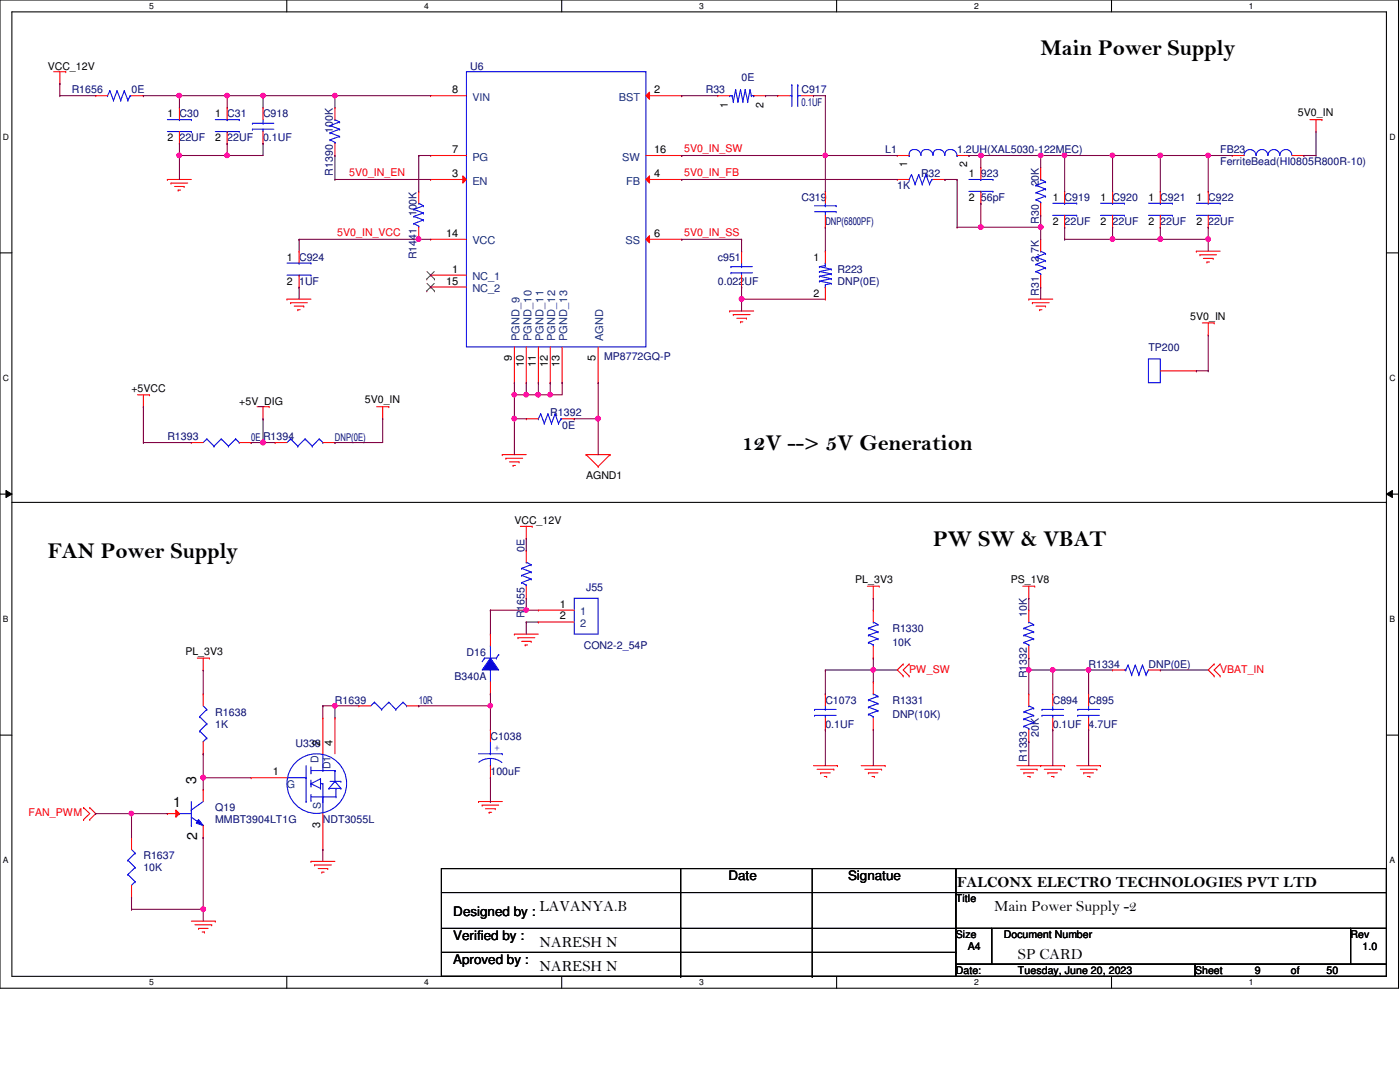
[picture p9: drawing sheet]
<svg xmlns="http://www.w3.org/2000/svg" width="279mm" height="216mm" viewBox="0 0 279 216" stroke-linecap="round" stroke-linejoin="round" font-family="sans-serif">
<path d="M0 0h279.1v197.2h-279.1zM2.4 2.4h274.3v192.4h-274.3z" fill="none" stroke="#000" stroke-width=".21"/>
<g fill="#fff">
<path d="M29.8 .3h.9v1.9h-.9z"/>
<path d="M29.8 195.1h.9v1.9h-.9z"/>
</g>
<path d="M57.2 0v2.4M57.2 194.8v2.4" fill="none" stroke="#000" stroke-width=".21"/>
<g fill="#fff">
<path d="M84.7 .3h.9v1.9h-.9z"/>
<path d="M84.7 195.1h.9v1.9h-.9z"/>
</g>
<path d="M112.1 0v2.4M112.1 194.8v2.4" fill="none" stroke="#000" stroke-width=".21"/>
<g fill="#fff">
<path d="M139.5 .3h1v1.9h-1z"/>
<path d="M139.5 195.1h1v1.9h-1z"/>
</g>
<path d="M167 0v2.4M167 194.8v2.4" fill="none" stroke="#000" stroke-width=".21"/>
<g fill="#fff">
<path d="M194.4 .3h.9v1.9h-.9z"/>
<path d="M194.4 195.1h.9v1.9h-.9z"/>
</g>
<path d="M221.8 0v2.4M221.8 194.8v2.4" fill="none" stroke="#000" stroke-width=".21"/>
<g fill="#fff">
<path d="M249.3 .3h.9v1.9h-.9z"/>
<path d="M249.3 195.1h.9v1.9h-.9z"/>
<path d="M.6 26.4h1.2v1.9h-1.2z"/>
<path d="M277.3 26.4h1.2v1.9h-1.2z"/>
<path d="M.6 74.5h1.2v1.9h-1.2z"/>
<path d="M277.3 74.5h1.2v1.9h-1.2z"/>
</g>
<path d="M0 50.5h2.4M276.7 50.5h2.4" fill="none" stroke="#000" stroke-width=".21"/>
<g fill="#fff">
<path d="M.6 122.6h1.1v1.9h-1.1z"/>
<path d="M277.3 122.6h1.1v1.9h-1.1z"/>
</g>
<path d="M0 98.6h2.4M276.7 98.6h2.4" fill="none" stroke="#000" stroke-width=".21"/>
<path d="M1.2 97.9l1.2 .7-1.2 .7zM276.7 98.6l1.2-.7v1.4z" fill="#000"/>
<path d="M1.2 97.9l1.2 .7-1.2 .7zM276.7 98.6l1.2-.7v1.4z" fill="none" stroke="#000" stroke-width=".2"/>
<g fill="#fff">
<path d="M.6 170.7h1.1v1.9h-1.1z"/>
<path d="M277.3 170.7h1.1v1.9h-1.1z"/>
</g>
<g fill="none" stroke="#000" stroke-width=".21">
<path d="M2.4 100.2h274.3M276.7 100.2h.1M0 146.7h2.4M276.7 146.7h2.4M88.1 173.3h102.7v21.5h-102.7zM88.1 178.1h102.7M135.8 173.3v21.5M162.1 173.3v21.5M190.8 173.3h85.9v4.8h-85.9zM190.8 178.1h85.9v7.2h-85.9zM190.8 178.1h.1M88.1 185.3h102.7"/>
<path d="M88.1 190h102.7M135.8 194.8h.1M162.1 194.8h.1M190.8 185.3h7.1v7.1h-7.1zM190.8 192.4h47.7v2.4h-47.7zM190.8 185.3h.1M190.8 190h.1M197.9 185.3h71.6v7.1h-71.6zM238.5 192.4h38.2v2.4h-38.2zM269.5 185.3h7.2v7.1h-7.2z"/>
</g>
<g fill="none" stroke="#f00" stroke-width=".21">
<path d="M10.7 14.3h2.4M11.9 16.7h.1M11.9 14.3v2.4M13.1 14.3h.1M19.1 19.1h.1M19.1 19.1h2.4M26.2 19.1h2.4M28.6 19.1h.1M85.9 19.1h.1M85.9 19.1h7.2M33.4 35.8h.1M33.4 35.8h4.8"/>
<path d="M34.1 36.5h.1M34.1 36.5h3.4M34.8 37.2h1.9M35.6 37.9h.1M35.6 37.9h.4M35.8 21.5h.1M35.8 28.6h.1M35.8 21.5v2.4M35.8 26.2v2.4M36.7 37.2h.1M45.3 21.5h.1M45.3 28.6h.1"/>
<path d="M45.3 21.5v2.4M45.3 26.2v2.4M66.8 21.5h.1M66.8 31h.1M66.8 21.5v2.4M66.8 28.6v2.4M83.6 38.2h.1M83.6 38.2v2.4M164.7 38.2h.1M164.7 38.2v2.4M179.1 35.8h.1M179.1 35.8h2.3"/>
<path d="M186.2 35.8h2.4M188.6 35.8h.1M195.7 33.4h.1M195.7 33.4v2.4M195.7 38.2v2.4M241.1 38.2h.1M241.1 38.2v2.4M261.4 23.9h2.4M262.6 26.2h.1M262.6 23.9v2.3M263.8 23.9h.1M57.3 59.7h.1"/>
<path d="M57.3 59.7h4.8M59.7 50.1h.1M59.7 57.3h.1M59.7 50.1v2.4M59.7 54.9v2.4M83.6 47.8h.1M83.6 45.3v2.5M164.7 45.3h.1M164.7 43v2.3M195.7 40.6h.1M205.3 59.7h.1M205.3 59.7h4.8"/>
<path d="M238.8 50.1h.1M238.8 50.1h4.7M239.5 50.8h.1M239.5 50.8h3.3M240.2 51.6h1.9M240.9 52.3h.1M240.9 52.3h.5M241.1 45.3h.1M241.1 43v2.3M242.1 51.6h.1M27.4 78.8h2.4M28.6 78.8v2.4"/>
<path d="M29.8 78.8h.1M58 60.4h.1M58 60.4h3.3M58.7 61.1h1.9M59.4 61.8h.1M59.4 61.8h.5M60.6 61.1h.1M145.6 62.1h.1M145.6 62.1h4.8M146.3 62.8h.1M146.3 62.8h3.4M147.1 63.5h1.9"/>
<path d="M147.8 64.2h.1M147.8 64.2h.5M149 63.5h.1M206 60.4h.1M206 60.4h3.4M206.8 61.1h1.9M207.5 61.8h.1M207.5 61.8h.4M208.7 61.1h.1M239.9 64.4h2.4M241.1 66.8h.1M241.1 64.4v2.4"/>
<path d="M242.3 64.4h.1M28.6 81.2h.1M38.2 88.3h.1M38.2 88.3h2.4M47.8 88.3h2.3M50.1 88.3h.1M51.3 81.2h2.4M52.5 83.6h.1M52.5 81.2v2.4M53.7 81.2h.1M75.2 81.2h2.4M76.4 83.6h.1"/>
<path d="M76.4 81.2v2.4M77.6 81.2h.1M100.2 90.7h.1M100.2 90.7h4.8M101 91.4h.1M101 91.4h3.3M101.7 92.2h1.9M102.4 92.9h.1M102.4 92.9h.5M103.6 92.2h.1M117 90.7h.1M117 90.7h4.8"/>
<path d="M117 90.7l2.4 2.4M119.4 93.1h.1M121.8 90.7h.1M121.8 90.7l-2.4 2.4M103.8 105h2.4M105 107.4h.1M105 109.8h.1M105 119.4h.1M105 105v2.4M105 109.8v2.4M105 117v2.4M106.2 105h.1"/>
<path d="M173.1 117h2.4M174.3 119.4h.1M174.3 117v2.4M175.5 117h.1M204.1 117h2.4M205.3 119.4h.1M205.3 117v2.4M206.5 117h.1M39.4 131.3h2.4M40.6 133.7h.1M40.6 138.5h.1M40.6 131.3v2.4"/>
<path d="M40.6 138.5v2.3M41.8 131.3h.1M102.7 126.5h.1M102.7 126.5h4.7M103.4 127.3h.1M103.4 127.3h3.3M104.1 128h1.9M104.8 128.7h.1M104.8 128.7h.5M106 128h.1M164.7 138.5h.1M164.7 138.5v2.3"/>
<path d="M174.3 136.1h.1M174.3 136.1v2.4M180.3 132.5h.1M180.3 134.9h.1M180.3 132.5l-1.2 1.2 1.2 1.2M181.4 134.9h.1M181.4 132.5h.1M181.4 132.5l-1.1 1.2 1.1 1.2M205.3 138.5h.1M205.3 138.5v2.3M210.1 138.5h.1M210.1 138.5v2.3"/>
<path d="M217.3 138.5h.1M217.3 138.5v2.3M242.3 132.5h.1M242.3 134.9h.1M242.3 132.5l-1.2 1.2 1.2 1.2M243.5 134.9h.1M243.5 132.5h.1M243.5 132.5l-1.2 1.2 1.2 1.2M40.6 150.4h.1M40.6 148v2.4M50.1 155.2h.1M50.1 155.2h7.2"/>
<path d="M64.4 143.3h.1M64.4 143.3v7.1M66.8 143.3h.1M66.8 143.3v7.1M95.5 159.9h.1M95.5 159.9h4.7M97.9 145.6h.1M97.9 155.2h.1M97.9 145.6v2.4M97.9 152.8v2.4M162.3 152.8h4.8M163.1 153.5h3.3"/>
<path d="M163.8 154.2h.1M163.8 154.2h1.9M164.5 154.9h.5M164.7 145.6h.1M164.7 143.3v2.3M165 154.9h.1M166.4 153.5h.1M167.1 152.8h.1M171.9 152.8h4.8M172.6 153.5h3.3M173.3 154.2h.1M173.3 154.2h1.9"/>
<path d="M174 154.9h.5M174.3 145.6h.1M174.3 143.3v2.3M174.5 154.9h.1M175.9 153.5h.1M176.7 152.8h.1M202.9 152.8h9.6M203.7 153.5h3.3M204.3 154.2h.1M204.3 154.2h2M205.1 154.9h.5M205.3 148h.1"/>
<path d="M205.3 145.6v2.4M205.6 154.9h.1M207 153.5h.1M207.7 152.8h.1M208.4 153.5h3.4M209.1 154.2h.1M209.1 154.2h1.9M209.8 154.9h.5M210.1 145.6h.1M210.1 143.3v2.3M210.3 154.9h.1M211.8 153.5h.1"/>
<path d="M212.5 152.8h.1M214.9 152.8h4.7M215.6 153.5h3.3M216.3 154.2h.1M216.3 154.2h1.9M217 154.9h.5M217.3 145.6h.1M217.3 143.3v2.3M217.5 154.9h.1M218.9 153.5h.1M219.6 152.8h.1M16.7 161.2h.1"/>
<path d="M16.7 163.5h.1M16.7 161.2l1.2 1.1-1.2 1.2M17.9 163.5h.1M17.9 161.2h.1M17.9 161.2l1.2 1.1-1.2 1.2M62.1 171.9h.1M62.1 171.9h4.7M62.8 172.6h.1M62.8 172.6h3.3M63.5 173.3h1.9M64.2 174h.1M64.2 174h.5"/>
<path d="M64.4 169.5h.1M64.4 162.3v7.2M65.4 173.3h.1M96.2 160.7h.1M96.2 160.7h3.3M96.9 161.4h1.9M97.6 162.1h.1M97.6 162.1h.5M98.8 161.4h.1M38.2 183.8h4.8M38.9 184.5h3.3M39.6 185.3h.1"/>
<path d="M39.6 185.3h1.9M40.3 186h.5M40.8 186h.1M42.2 184.5h.1M43 183.8h.1"/>
</g>
<g fill="none" stroke="#00f" stroke-width=".21">
<path d="M21.5 19.1h.1M21.9 18.1h.1M21.9 18.1l.7 1.9M21.9 18.1l-.4 1M23.4 18.1h.1M23.4 18.1l.7 1.9M23.4 18.1l-.8 1.9M24.8 18.1h.1M24.8 18.1l.7 1.9M24.8 18.1l-.7 1.9M26 19.1h.1M26 19.1l-.5 .9"/>
<path d="M26 19.1h.2M93.1 14.3h35.8v54.9h-35.8zM22.6 20h.1M24.1 20h.1M25.5 20h.1M33.4 26.2h4.8M33.4 23.9h4.8M35.8 26.2h.1M35.8 23.9h.1M38.2 26.2h.1M38.2 23.9h.1M43 26.2h4.8"/>
<path d="M43 23.9h4.8M45.3 26.2h.1M45.3 23.9h.1M47.8 26.2h.1M47.8 23.9h.1M65.9 27.9h.1M65.9 26.5h.1M65.9 25.1h.1M65.9 27.9l.9 .5M65.9 26.5l1.9 .7M65.9 25.1l1.9 .7M66.8 23.9h.1"/>
<path d="M66.8 28.4h.1M66.8 23.9l1 .4M66.8 28.4v.2M67.8 27.2h.1M67.8 25.8h.1M67.8 24.3h.1M67.8 27.2l-1.9 .7M67.8 25.8l-1.9 .7M67.8 24.3l-1.9 .8M181.4 35.8h.1M181.9 34.8h.1M181.9 34.8l.7 1.9"/>
<path d="M181.9 34.8l-.5 1M182.6 36.7h.1M183.3 34.8h.1M183.3 34.8l.8 1.9M183.3 34.8l-.7 1.9M184.1 36.7h.1M184.8 34.8h.1M184.8 34.8l.7 1.9M184.8 34.8l-.7 1.9M185.5 36.7h.1M186 35.8h.1M186 35.8l-.5 .9"/>
<path d="M186 35.8h.2M193.4 35.8h4.8M193.4 38.2h4.8M195.7 38.2h.1M195.7 35.8h.1M198.2 38.2h.1M198.2 35.8h.1M57.3 54.9h4.8M57.3 52.5h4.8M59.7 54.9h.1M59.7 52.5h.1M62.1 54.9h.1"/>
<path d="M62.1 52.5h.1M82.6 44.6h.1M82.6 43.2h.1M82.6 41.8h.1M82.6 44.6l1 .5M82.6 43.2l1.9 .7M82.6 41.8l1.9 .7M83.6 40.6h.1M83.6 45.1h.1M83.6 40.6l.9 .5M83.6 45.1v.2M84.5 43.9h.1"/>
<path d="M84.5 42.5h.1M84.5 41.1h.1M84.5 43.9l-1.9 .7M84.5 42.5l-1.9 .7M84.5 41.1l-1.9 .7M162.6 42.2h4.3M162.6 41.1h4.3M164.7 41.1h.1M164.7 42.2h.1M164.7 40.6v.5M164.7 42.2v.8M166.9 42.2h.1"/>
<path d="M166.9 41.1h.1M238.8 43h4.7M238.8 40.6h4.7M241.1 43h.1M241.1 40.6h.1M243.5 43h.1M243.5 40.6h.1M41.3 87.6h.1M41.3 87.6l-.7 .7M41.3 87.6l1.4 1.4M42.7 89h.1M44.2 87.6h.1"/>
<path d="M44.2 87.6l-1.5 1.4M44.2 87.6l1.4 1.4M45.6 89h.1M47 87.6h.1M47 87.6l-1.4 1.4M47 87.6l.8 .7M47.8 88.3h.1M104.1 116.2h.1M104.1 114.8h.1M104.1 113.4h.1M104.1 116.2l.9 .6M104.1 114.8l1.9 .7"/>
<path d="M104.1 113.4l1.9 .7M105 112.2h.1M105 116.8h.1M105 112.2l1 .5M105 116.8v.2M106 115.5h.1M106 114.1h.1M106 112.7h.1M106 115.5l-1.9 .7M106 114.1l-1.9 .7M106 112.7l-1.9 .7M173.3 139.7h.1"/>
<path d="M173.3 139.7l1.9 .7M174.3 138.5h.1M174.3 138.5l.9 .4M175.2 138.9h.1M175.2 138.9l-1.9 .8M39.8 143h.1M39.8 145.9h.1M39.8 143l1.5 1.4M39.8 145.9l1.5 1.4M40.6 148h.1M40.6 140.8l.7 .8M41.3 141.6h.1"/>
<path d="M41.3 144.4h.1M41.3 147.3h.1M41.3 141.6l-1.5 1.4M41.3 144.4l-1.5 1.5M41.3 147.3l-.7 .7M57.3 155.2h3.8M61.1 159.9h.1M61.1 155.2h.1M61.1 152.8v7.1M62.1 156.4h.1M62.1 154.2h.1M62.1 156.8h.1"/>
<path d="M62.1 159.7h.1M62.1 156.4l1.9-1v1.9M62.1 156.4l1.9 .9M62.1 153.8h4.7M62.1 159h5M62.1 153v1.2M62.1 155.7v1.1M62.1 158.5v1.2M64 157.3h.1M64 156.4h.1M64 156.4h.4v5.9M64.4 159h.1"/>
<path d="M64.4 153.8h.1M64.4 159.9h.1M64.4 150.4v3.4M65.7 157.3h.1M65.7 157.3h2.3M65.9 155.9h2.1M66.8 153.8h.1M66.8 155.9h.1M66.8 153.8v2.1M66.8 155.9l-1.1 1.4M66.8 155.9l1.2 1.4M67.1 159h.1"/>
<path d="M67.1 157.3h.1M67.1 157.3v1.7M68 155.9h.1M68 157.3h.1M95.5 150.4h4.7M97.9 152.8h.1M97.9 150.4h.1M97.9 151.3l1.4 .3 .9 .5M97.9 151.3l-1.1 .2-1.3 .6M97.9 148v2.4M97.9 151.3v1.5M100.2 150.4h.1"/>
<path d="M162.6 141.6h.1M162.6 142.7h.1M162.6 141.6h4.3M162.6 142.7h4.3M164.7 142.7h.1M164.7 141.6h.1M164.7 140.8v.8M164.7 142.7v.6M173.3 142.5h.1M173.3 141.1h.1M173.3 142.5l1 .5M173.3 141.1l1.9 .7"/>
<path d="M174.3 143h.1M174.3 143v.3M175.2 141.8h.1M175.2 140.4h.1M175.2 141.8l-1.9 .7M175.2 140.4l-1.9 .7M204.3 144.9h.1M204.3 143.5h.1M204.3 142h.1M204.3 144.9l1 .5M204.3 143.5l2 .7M204.3 142l2 .7"/>
<path d="M205.3 140.8h.1M205.3 145.4h.1M205.3 140.8l1 .5M205.3 145.4v.2M206.3 144.2h.1M206.3 142.7h.1M206.3 141.3h.1M206.3 144.2l-2 .7M206.3 142.7l-2 .8M206.3 141.3l-2 .7M207.9 141.6h.1M207.9 142.7h.1"/>
<path d="M207.9 141.6h4.4M207.9 142.7h4.4M210.1 142.7h.1M210.1 141.6h.1M210.1 140.8v.8M210.1 142.7v.6M215.1 141.6h.1M215.1 142.7h.1M215.1 141.6h4.3M215.1 142.7h4.3M217.3 142.7h.1M217.3 141.6h.1"/>
<path d="M217.3 140.8v.8M217.3 142.7v.6"/>
<circle cx="63.2" cy="156.4" r="6"/>
</g>
<path d="M92.4 35.1l.7 .7-.7 .7z" fill="#f00"/>
<path d="M85.9 35.8h.1M85.9 35.8h7.2M92.4 35.1l.7 .7-.7 .7z" fill="none" stroke="#f00" stroke-width=".21"/>
<path d="M129.6 47v1.5l-.7-.7z" fill="#f00"/>
<path d="M85.9 47.8h.1M85.9 47.8h7.2M128.9 47.8h7.2M129.6 47v1.5l-.7-.7zM136.1 47.8h.1M102.7 76.4h.1M102.7 69.2v7.2M119.4 76.4h.1M119.4 69.2v7.2" fill="none" stroke="#f00" stroke-width=".21"/>
<path d="M129.6 35.1v1.4l-.7-.7z" fill="#f00"/>
<path d="M128.9 35.8h7.2M129.6 35.1v1.4l-.7-.7zM136.1 35.8h.1" fill="none" stroke="#f00" stroke-width=".21"/>
<path d="M128.9 19.1l.7-.7v1.4z" fill="#f00"/>
<g fill="none" stroke="#f00" stroke-width=".21">
<path d="M128.9 19.1l.7-.7v1.4zM128.9 19.1h7.2M136.1 19.1h.1M85.9 31h.1M85.9 31h7.2M128.9 31h7.2M136.1 31h.1M207.7 33.4h.1M207.7 33.4v2.4M85.9 54.9h.1M85.9 57.3h.1M85.9 54.9h7.2"/>
<path d="M85.9 57.3h7.2M207.7 43h.1M207.7 40.6v2.4M105 76.4h.1M105 69.2v7.2M107.4 76.4h.1M107.4 69.2v7.2M109.8 76.4h.1M109.8 69.2v7.2M112.2 76.4h.1M112.2 69.2v7.2M26.2 167.1h.1"/>
<path d="M26.2 179.1h.1M26.2 167.1v2.4M26.2 176.7v2.4"/>
</g>
<path d="M85.2 55.7h.1M85.2 58h.1M85.2 54.2l1.5 1.5M85.2 56.6l1.5 1.4M86.7 54.2l-1.5 1.5M86.7 56.6l-1.5 1.4M86.7 55.7h.1M86.7 58h.1" fill="none" stroke="#804000" stroke-width=".2"/>
<g fill="none" stroke="#00f" stroke-width=".21">
<path d="M206.8 39.8h.1M206.8 38.4h.1M206.8 37h.1M206.8 39.8l.9 .5M206.8 38.4l1.9 .8M206.8 37l1.9 .7M207.7 35.8h.1M207.7 35.8l1 .5M208.7 39.2h.1M208.7 37.7h.1M208.7 36.3h.1M208.7 39.2l-1.9 .6"/>
<path d="M208.7 37.7l-1.9 .7M208.7 36.3l-1.9 .7M207.7 40.3h.1M207.7 40.3v.3M25.5 171.7h.1M25.5 174.5h.1M25.5 171.7l1.5 1.4M25.5 174.5l1.5 1.4M26.2 176.7h.1M26.2 169.5l.8 .7M27 170.2h.1M27 173.1h.1"/>
<path d="M27 175.9h.1M27 170.2l-1.5 1.5M27 173.1l-1.5 1.4M27 175.9l-.8 .8"/>
</g>
<path d="M39.6 163.5l1 1.2-1.4-.4z" fill="#00f"/>
<path d="M38.2 159.9v4.8M40.6 159.9l-2.4 1.7M35.8 162.3h.1M35.8 162.3h2.4M38.2 161.6h.1M38.2 164.7h.1M38.2 163.1l2.4 1.6M39.6 163.5l1 1.2-1.4-.4zM40.6 164.7h.1" fill="none" stroke="#00f" stroke-width=".21"/>
<path d="M40.6 157.6h.1M40.6 157.6v2.3M40.6 167.1h.1M40.6 164.7v2.4" fill="none" stroke="#f00" stroke-width=".21"/>
<path d="M35.1 161.6l.7 .7-.7 .8z" fill="#f00"/>
<g fill="none" stroke="#f00" stroke-width=".21">
<path d="M143.3 19.1h.1M143.3 19.1h2.3M150.4 19.1h2.4M152.8 19.1h.1M52.5 28.6h.1M52.5 21.5h.1M52.5 21.5v2.4M52.5 26.2v2.4M179.1 31h.1M179.1 31h2.3M191 31h2.4M193.4 31h.1"/>
<path d="M212.5 38.2h.1M212.5 38.2v2.4M222 38.2h.1M222 38.2v2.4M231.6 38.2h.1M231.6 38.2v2.4M245.9 31h.1M245.9 31h2.4M257.9 31h2.3M260.2 31h.1M148 57.3h.1M148 50.1h.1"/>
<path d="M148 50.1v2.4M148 54.9v2.4M164.7 50.1h.1M164.7 59.7h.1M164.7 50.1v2.4M164.7 57.3v2.4M207.7 47.8h.1M207.7 57.3h.1M207.7 47.8v2.3M207.7 54.9v2.4M212.5 45.3h.1M212.5 43v2.3"/>
<path d="M222 45.3h.1M222 43v2.3M231.6 45.3h.1M231.6 43v2.3M231.6 74h7.2M238.8 74h.1M54.9 88.3h.1M54.9 88.3h2.4M64.4 88.3h2.4M66.8 88.3h.1M107.4 121.8h.1M107.4 124.1h.1"/>
<path d="M107.4 121.8h7.2M107.4 124.1h7.2M174.3 121.8h.1M174.3 131.3h.1M174.3 121.8v2.3M174.3 128.9v2.4M205.3 121.8h.1M205.3 131.3h.1M205.3 121.8v2.3M205.3 128.9v2.4M222 133.7h.1M222 133.7h2.4"/>
<path d="M229.2 133.7h2.4M231.6 133.7h.1M71.6 140.8h.1M71.6 140.8h2.4M81.2 140.8h2.4M83.6 140.8h.1M33.4 162.3h.1M33.4 162.3h2.4M35.1 161.6l.7 .7-.7 .8z"/>
</g>
<g fill="none" stroke="#00f" stroke-width=".21">
<path d="M145.6 19.1h.1M145.6 19.1h.5M146.1 19.1h.1M146.1 19.1l.2 1.2M146.8 17.9h.1M146.8 17.9l-.5 2.4M146.8 17.9l.5 2.4M147.8 17.9h.1M147.8 17.9l.5 2.4M147.8 17.9l-.5 2.4M148.7 17.9h.1M148.7 17.9l.5 2.4"/>
<path d="M148.7 17.9l-.4 2.4M149.7 17.9h.1M149.7 17.9l.2 1.2M149.7 17.9l-.5 2.4M149.9 19.1h.1M149.9 19.1h.5M150.4 19.1h.1M50.4 24.6h.1M50.4 25.8h.1M50.4 24.6h4.3M50.4 25.8h4.3M52.5 25.8h.1"/>
<path d="M52.5 24.6h.1M52.5 23.9v.7M52.5 25.8v.4M146.3 20.3h.1M147.3 20.3h.1M148.3 20.3h.1M149.2 20.3h.1M181.4 31h.1M181.4 31a1.16 1.16 0 0 1 1.2-1.2 1.16 1.16 0 0 1 1.2 1.2M185 29.8a.98 .98 0 0 0-1.2 1.2M185 29.8a1.14 1.14 0 0 1 1.2 1.2M187.4 29.8a.96 .96 0 0 0-1.2 1.2"/>
<path d="M187.4 29.8a1.14 1.14 0 0 1 1.2 1.2M189.7 29.8a.96 .96 0 0 0-1.1 1.2M189.8 29.8a1.17 1.17 0 0 1 1.2 1.2M191 31h.1M248.3 31a1.19 1.19 0 0 1 1.2-1.2 1.19 1.19 0 0 1 1.2 1.2M250.7 31a1.16 1.16 0 0 1 1.2-1.2 1.16 1.16 0 0 1 1.1 1.2M253.1 31a1.16 1.16 0 0 1 1.1-1.2 1.16 1.16 0 0 1 1.2 1.2M255.4 31a1.19 1.19 0 0 1 1.2-1.2 1.19 1.19 0 0 1 1.2 1.2M145.9 53.2h.1M145.9 54.4h.1M145.9 53.2h4.3M145.9 54.4h4.3"/>
<path d="M148 54.4h.1M148 53.2h.1M148 52.5v.7M148 54.4v.5M163.5 56.1h.1M163.5 55.1h.1M163.5 54.2h.1M163.5 53.2h.1M163.5 53.2l2.4 .5M163.5 56.1l2.4 .5M163.5 55.1l2.4 .5M163.5 54.2l2.4 .5"/>
<path d="M164.7 52.5h.1M164.7 57.3h.1M164.7 56.8h.1M164.7 53h.1M164.7 52.5v.5M164.7 56.8v.5M164.7 53l-1.2 .2M165.9 53.7h.1M165.9 56.6h.1M165.9 55.6h.1M165.9 54.7h.1M165.9 56.6l-1.2 .2"/>
<path d="M165.9 55.6l-2.4 .5M165.9 54.7l-2.4 .4M165.9 53.7l-2.4 .5M206.8 54.2h.1M206.8 52.7h.1M206.8 51.3h.1M206.8 54.2l.9 .5M206.8 52.7l1.9 .8M206.8 51.3l1.9 .7M207.7 50.1h.1M207.7 54.7h.1M207.7 50.1l1 .5"/>
<path d="M207.7 54.7v.2M208.7 53.5h.1M208.7 52h.1M208.7 50.6h.1M208.7 53.5l-1.9 .7M208.7 52l-1.9 .7M208.7 50.6l-1.9 .7M210.1 43h4.8M210.1 40.6h4.8M212.5 43h.1M212.5 40.6h.1M214.9 43h.1"/>
<path d="M214.9 40.6h.1M219.6 43h4.8M219.6 40.6h4.8M222 43h.1M222 40.6h.1M224.4 43h.1M224.4 40.6h.1M229.2 43h4.8M229.2 40.6h4.8M231.6 43h.1M231.6 40.6h.1M234 43h.1"/>
<path d="M234 40.6h.1M229.2 71.6h2.4v4.8h-2.4zM58 87.6h.1M58 87.6l-.7 .7M58 87.6l1.4 1.4M59.4 89h.1M60.9 87.6h.1M60.9 87.6l-1.5 1.4M60.9 87.6l1.4 1.4M62.3 89h.1M63.7 87.6h.1M63.7 87.6l-1.4 1.4"/>
<path d="M63.7 87.6l.7 .7M64.4 88.3h.1M114.6 119.4h4.8v7.1h-4.8zM96.7 131.3h.1M96.7 131.3l-.5 .7M96.7 131.3h2.4M97.9 133.7h.1M97.9 128.9h.1M97.9 128.9v2.4M97.9 133.7v2.4M99.1 131.3h.1M99.5 130.6h.1"/>
<path d="M99.5 130.6l-.4 .7M173.3 128.2h.1M173.3 126.7h.1M173.3 125.3h.1M173.3 128.2l1 .5M173.3 126.7l1.9 .8M173.3 125.3l1.9 .8M174.3 124.1h.1M174.3 128.7h.1M174.3 124.1l.9 .5M174.3 128.7v.2M175.2 127.5h.1"/>
<path d="M175.2 126.1h.1M175.2 124.6h.1M175.2 127.5l-1.9 .7M175.2 126.1l-1.9 .6M175.2 124.6l-1.9 .7M204.3 128.2h.1M204.3 126.7h.1M204.3 125.3h.1M204.3 128.2l1 .5M204.3 126.7l2 .8M204.3 125.3l2 .8M205.3 124.1h.1"/>
<path d="M205.3 128.7h.1M205.3 124.1l1 .5M205.3 128.7v.2M206.3 127.5h.1M206.3 126.1h.1M206.3 124.6h.1M206.3 127.5l-2 .7M206.3 126.1l-2 .6M206.3 124.6l-2 .7M224.4 133.7h.3M224.7 133.7h.1M225.1 132.7h.1"/>
<path d="M225.1 132.7l-.4 1M225.1 132.7l.7 2M225.8 134.7h.1M226.6 132.7h.1M226.6 132.7l-.8 2M226.6 132.7l.7 2M227.3 134.7h.1M228 132.7h.1M228 132.7l-.7 2M228 132.7l.7 2M228.7 134.7h.1M229.2 133.7h.1"/>
<path d="M229.2 133.7l-.5 1M74.7 140.1h.1M74.7 140.1l-.7 .7M74.7 140.1l1.5 1.5M76.2 141.6h.1M77.6 140.1h.1M77.6 140.1l-1.4 1.5M77.6 140.1l1.4 1.5M79 141.6h.1M80.4 140.1h.1M80.4 140.1l-1.4 1.5M80.4 140.1l.8 .7"/>
<path d="M81.2 140.8h.1"/>
</g>
<path d="M97.9 131.3l1.6 2.4h-3.3z" fill-rule="evenodd" fill="#00f"/>
<g fill="none" stroke="#00f" stroke-width=".21">
<path d="M157.6 19.1h.4M158 19.1h.1M158 16.9h.1M158 16.9v4.4M159.2 16.9h.1M159.2 19.1h.1M159.2 19.1h.7M159.2 16.9v4.4M107.4 83.6h.1M107.9 82.6h.1M107.9 82.6l.7 1.9M107.9 82.6l-.5 1"/>
<path d="M108.6 84.5h.1M109.3 82.6h.1M109.3 82.6l.8 1.9M109.3 82.6l-.7 1.9M110.1 84.5h.1M110.8 82.6h.1M110.8 82.6l.7 1.9M110.8 82.6l-.7 1.9M111.5 84.5h.1M112 83.6h.1M112 83.6l-.5 .9M112 83.6h.2"/>
<path d="M97.9 131.3l1.6 2.4h-3.3z"/>
</g>
<path d="M155.2 19.1h.1M155.2 19.1h2.4M159.9 19.1h2.4M162.3 19.1h.1M105 83.6h.1M105 83.6h2.4M112.2 83.6h2.4M114.6 83.6h.1M97.9 138.5h.1M97.9 126.5h.1M97.9 126.5v2.4M97.9 136.1v2.4" fill="none" stroke="#f00" stroke-width=".21"/>
<path d="M35.8 19.1h.1M35.8 19.1v2.4M45.3 19.1h.1M45.3 19.1v2.4M45.3 19.1h21.5M52.5 19.1h.1" fill="none" stroke="#800040" stroke-width=".21"/>
<circle cx="52.5" cy="19.1" r=".46" fill="#f0f"/>
<circle cx="52.5" cy="19.1" r=".46" fill="none" stroke="#f0f" stroke-width=".21"/>
<path d="M52.5 19.1h.1M52.5 19.1v2.4M66.8 19.1h.1M66.8 19.1v2.4M66.8 19.1h19.1" fill="none" stroke="#800040" stroke-width=".21"/>
<circle cx="66.8" cy="19.1" r=".45" fill="#f0f"/>
<circle cx="66.8" cy="19.1" r=".45" fill="none" stroke="#f0f" stroke-width=".21"/>
<g fill="none" stroke="#800040" stroke-width=".21">
<path d="M136.1 19.1h.1M136.1 19.1h7.2M152.8 19.1h.1M152.8 19.1h2.4M162.3 19.1h.1M162.3 19.1h2.4M164.7 19.1h.1M164.7 19.1v11.9M35.8 28.6h.1M35.8 31h.1M35.8 28.6v7.2M45.3 28.6h.1"/>
<path d="M45.3 28.6v2.4h-9.5M52.5 28.6h.1M52.5 28.6v2.4"/>
</g>
<circle cx="45.3" cy="31" r=".45" fill="#f0f"/>
<circle cx="45.3" cy="31" r=".45" fill="none" stroke="#f0f" stroke-width=".21"/>
<circle cx="35.8" cy="31" r=".46" fill="#f0f"/>
<circle cx="35.8" cy="31" r=".46" fill="none" stroke="#f0f" stroke-width=".21"/>
<path d="M45.3 31h.1M45.3 31h7.2M66.8 31h.1M66.8 31v4.8M83.6 31h.1M83.6 31h2.3M83.6 31v7.2M136.1 31h.1M136.1 31h28.6" fill="none" stroke="#800040" stroke-width=".21"/>
<circle cx="164.7" cy="31" r=".45" fill="#f0f"/>
<circle cx="164.7" cy="31" r=".45" fill="none" stroke="#f0f" stroke-width=".21"/>
<path d="M164.7 31h.1M164.7 31v7.2M193.4 31h.1M193.4 31h14.3M195.7 31h.1M195.7 31v2.4" fill="none" stroke="#800040" stroke-width=".21"/>
<circle cx="195.8" cy="31" r=".46" fill="#f0f"/>
<circle cx="195.8" cy="31" r=".46" fill="none" stroke="#f0f" stroke-width=".21"/>
<path d="M207.7 31h.1M207.7 31v2.4M207.7 31h4.8" fill="none" stroke="#800040" stroke-width=".21"/>
<circle cx="212.4" cy="31" r=".45" fill="#f0f"/>
<circle cx="212.4" cy="31" r=".45" fill="none" stroke="#f0f" stroke-width=".21"/>
<circle cx="207.7" cy="31" r=".46" fill="#f0f"/>
<circle cx="207.7" cy="31" r=".46" fill="none" stroke="#f0f" stroke-width=".21"/>
<path d="M212.5 31h.1M212.5 31v7.2M212.5 31h9.5" fill="none" stroke="#800040" stroke-width=".21"/>
<circle cx="222" cy="31" r=".45" fill="#f0f"/>
<circle cx="222" cy="31" r=".45" fill="none" stroke="#f0f" stroke-width=".21"/>
<path d="M222 31h.1M222 31h19.1M222 31v7.2M231.6 31h.1" fill="none" stroke="#800040" stroke-width=".21"/>
<circle cx="241.1" cy="31" r=".45" fill="#f0f"/>
<circle cx="241.1" cy="31" r=".45" fill="none" stroke="#f0f" stroke-width=".21"/>
<circle cx="231.6" cy="31" r=".46" fill="#f0f"/>
<circle cx="231.6" cy="31" r=".46" fill="none" stroke="#f0f" stroke-width=".21"/>
<g fill="none" stroke="#800040" stroke-width=".21">
<path d="M66.8 35.8h.1M66.8 35.8h19.1M136.1 35.8h.1M136.1 35.8h43M188.6 35.8h.1M188.6 35.8h2.4M191 35.8h.1M191 35.8v9.5M262.6 31h.1M262.6 26.2v4.8M212.5 45.3h.1M212.5 45.3v2.5"/>
<path d="M222 45.3h.1M222 45.3v2.5M231.6 45.3h.1M231.6 45.3v2.5"/>
</g>
<circle cx="231.6" cy="47.7" r=".47" fill="#f0f"/>
<circle cx="231.6" cy="47.7" r=".47" fill="none" stroke="#f0f" stroke-width=".21"/>
<path d="M195.7 40.6h.1M195.7 40.6v4.7M207.7 43h.1M207.7 43v2.3M212.5 47.8h.1M212.5 47.8h9.5M241.1 45.3h.1M241.1 45.3v2.5" fill="none" stroke="#800040" stroke-width=".21"/>
<circle cx="222" cy="47.7" r=".46" fill="#f0f"/>
<circle cx="222" cy="47.7" r=".46" fill="none" stroke="#f0f" stroke-width=".21"/>
<path d="M222 47.8h.1M222 47.8h19.1M231.6 47.8h.1" fill="none" stroke="#800040" stroke-width=".21"/>
<circle cx="241.1" cy="47.7" r=".46" fill="#f0f"/>
<circle cx="241.1" cy="47.7" r=".46" fill="none" stroke="#f0f" stroke-width=".21"/>
<path d="M191 45.3h.1M191 45.3h16.7M195.7 45.3h.1M241.1 47.8h.1M241.1 47.8v2.3" fill="none" stroke="#800040" stroke-width=".21"/>
<circle cx="207.7" cy="45.3" r=".46" fill="#f0f"/>
<circle cx="207.7" cy="45.3" r=".46" fill="none" stroke="#f0f" stroke-width=".21"/>
<circle cx="195.8" cy="45.3" r=".46" fill="#f0f"/>
<circle cx="195.8" cy="45.3" r=".46" fill="none" stroke="#f0f" stroke-width=".21"/>
<path d="M59.7 47.8h.1M59.7 47.8h23.9M207.7 45.3h.1M207.7 45.3v2.5" fill="none" stroke="#800040" stroke-width=".21"/>
<circle cx="83.5" cy="47.7" r=".47" fill="#f0f"/>
<circle cx="83.5" cy="47.7" r=".47" fill="none" stroke="#f0f" stroke-width=".21"/>
<path d="M59.7 57.3h.1M59.7 57.3v2.4M136.1 47.8h.1M136.1 47.8h11.9M148 47.8h.1M148 57.3h.1M148 59.7h.1M148 47.8v2.3M148 57.3v4.8M148 59.7h16.7M207.7 57.3h.1M207.7 57.3v2.4" fill="none" stroke="#800040" stroke-width=".21"/>
<circle cx="148" cy="59.6" r=".47" fill="#f0f"/>
<circle cx="148" cy="59.6" r=".47" fill="none" stroke="#f0f" stroke-width=".21"/>
<path d="M102.7 76.4h.1M102.7 78.8h.1M102.7 76.4v2.4M102.7 78.8h2.3" fill="none" stroke="#800040" stroke-width=".21"/>
<circle cx="102.6" cy="78.8" r=".45" fill="#f0f"/>
<circle cx="102.6" cy="78.8" r=".45" fill="none" stroke="#f0f" stroke-width=".21"/>
<path d="M105 78.8h.1M105 78.8h2.4" fill="none" stroke="#800040" stroke-width=".21"/>
<circle cx="107.4" cy="78.8" r=".46" fill="#f0f"/>
<circle cx="107.4" cy="78.8" r=".46" fill="none" stroke="#f0f" stroke-width=".21"/>
<circle cx="105" cy="78.8" r=".45" fill="#f0f"/>
<circle cx="105" cy="78.8" r=".45" fill="none" stroke="#f0f" stroke-width=".21"/>
<path d="M107.4 78.8h.1M107.4 78.8h2.4" fill="none" stroke="#800040" stroke-width=".21"/>
<circle cx="109.8" cy="78.8" r=".45" fill="#f0f"/>
<circle cx="109.8" cy="78.8" r=".45" fill="none" stroke="#f0f" stroke-width=".21"/>
<path d="M109.8 78.8h.1M109.8 78.8h2.4M119.4 76.4h.1M119.4 76.4v7.2M102.7 83.6h.1M102.7 83.6v7.1" fill="none" stroke="#800040" stroke-width=".21"/>
<circle cx="102.6" cy="83.5" r=".46" fill="#f0f"/>
<circle cx="102.6" cy="83.5" r=".46" fill="none" stroke="#f0f" stroke-width=".21"/>
<path d="M102.7 83.6h.1M102.7 83.6h2.3M114.6 83.6h.1M114.6 83.6h4.8" fill="none" stroke="#800040" stroke-width=".21"/>
<circle cx="119.3" cy="83.5" r=".47" fill="#f0f"/>
<circle cx="119.3" cy="83.5" r=".47" fill="none" stroke="#f0f" stroke-width=".21"/>
<g fill="none" stroke="#800040" stroke-width=".21">
<path d="M11.9 16.7h.1M11.9 19.1h.1M11.9 16.7v2.4M11.9 19.1h7.2M164.7 31h.1M164.7 31h14.4M231.6 31h.1M231.6 31v7.2M241.1 31h.1M241.1 31v7.2M164.7 45.3h.1M164.7 45.3v4.8"/>
<path d="M28.6 81.2h.1M28.6 88.3h.1M28.6 81.2v7.1M28.6 88.3h9.6M50.1 88.3h.1M52.5 83.6h.1M52.5 83.6v4.7h-2.4M119.4 83.6h.1M119.4 83.6v7.1"/>
</g>
<circle cx="52.5" cy="88.3" r=".47" fill="#f0f"/>
<circle cx="52.5" cy="88.3" r=".47" fill="none" stroke="#f0f" stroke-width=".21"/>
<path d="M83.6 47.8h.1M83.6 47.8h2.3M52.5 88.3h.1M52.5 88.3h2.4M66.8 88.3h.1M76.4 83.6h.1M76.4 83.6v4.7h-9.6M40.6 133.7h.1M40.6 133.7v4.8M40.6 150.4h.1M40.6 150.4v4.8" fill="none" stroke="#800040" stroke-width=".21"/>
<circle cx="40.5" cy="155.1" r=".47" fill="#f0f"/>
<circle cx="40.5" cy="155.1" r=".47" fill="none" stroke="#f0f" stroke-width=".21"/>
<path d="M19.1 162.3h.1M19.1 162.3h7.1M40.6 167.1h.1M40.6 167.1v14.3h-14.4M26.2 181.4h.1" fill="none" stroke="#800040" stroke-width=".21"/>
<circle cx="40.6" cy="181.4" r=".46" fill="#f0f"/>
<circle cx="40.6" cy="181.4" r=".46" fill="none" stroke="#f0f" stroke-width=".21"/>
<path d="M26.2 179.1h.1M26.2 162.3h.1M26.2 162.3v4.8M26.2 179.1v2.3M40.6 181.4h.1M40.6 181.4v2.4" fill="none" stroke="#800040" stroke-width=".21"/>
<circle cx="26.2" cy="162.3" r=".45" fill="#f0f"/>
<circle cx="26.2" cy="162.3" r=".45" fill="none" stroke="#f0f" stroke-width=".21"/>
<path d="M40.6 155.2h.1M40.6 155.2h9.5M40.6 155.2v2.4M64.4 140.8h.1M64.4 140.8v2.5M64.4 140.8h2.4M26.2 162.3h.1M26.2 162.3h7.2" fill="none" stroke="#800040" stroke-width=".21"/>
<circle cx="66.8" cy="140.8" r=".45" fill="#f0f"/>
<circle cx="66.8" cy="140.8" r=".45" fill="none" stroke="#f0f" stroke-width=".21"/>
<path d="M97.9 138.5h.1M97.9 138.5v2.3h-14.3M83.6 140.8h.1" fill="none" stroke="#800040" stroke-width=".21"/>
<circle cx="97.8" cy="140.8" r=".45" fill="#f0f"/>
<circle cx="97.8" cy="140.8" r=".45" fill="none" stroke="#f0f" stroke-width=".21"/>
<path d="M105 107.4h.1M105 107.4v2.4M97.9 121.8h.1M97.9 121.8v4.7M97.9 121.8h9.5M105 124.1h.1M105 121.8h.1M105 124.1v2.4M105 124.1h2.4M97.9 140.8h.1M97.9 140.8v4.8" fill="none" stroke="#800040" stroke-width=".21"/>
<circle cx="105" cy="121.7" r=".45" fill="#f0f"/>
<circle cx="105" cy="121.7" r=".45" fill="none" stroke="#f0f" stroke-width=".21"/>
<path d="M35.8 19.1h.1M35.8 19.1h9.5M105 119.4h.1M105 119.4v2.4M64.4 169.5h.1M64.4 169.5v2.4" fill="none" stroke="#800040" stroke-width=".21"/>
<circle cx="45.3" cy="19.1" r=".45" fill="#f0f"/>
<circle cx="45.3" cy="19.1" r=".45" fill="none" stroke="#f0f" stroke-width=".21"/>
<circle cx="35.8" cy="19.1" r=".46" fill="#f0f"/>
<circle cx="35.8" cy="19.1" r=".46" fill="none" stroke="#f0f" stroke-width=".21"/>
<g fill="none" stroke="#800040" stroke-width=".21">
<path d="M28.6 19.1h.1M28.6 19.1h7.2M102.7 78.8h.1M102.7 78.8v4.8M105 76.4h.1M105 76.4v2.4M107.4 76.4h.1M107.4 76.4v2.4M109.8 76.4h.1M109.8 76.4v2.4M112.2 76.4h.1M112.2 76.4v2.4"/>
<path d="M174.3 119.4h.1M174.3 119.4v2.4M205.3 119.4h.1M205.3 119.4v2.4M174.3 131.3h.1M174.3 131.3v2.4M205.3 131.3h.1M205.3 131.3v2.4M66.8 140.8h.1M66.8 140.8v2.5M66.8 140.8h4.8"/>
</g>
<circle cx="205.3" cy="133.7" r=".45" fill="#f0f"/>
<circle cx="205.3" cy="133.7" r=".45" fill="none" stroke="#f0f" stroke-width=".21"/>
<path d="M174.3 133.7h.1M174.3 133.7h4.8" fill="none" stroke="#800040" stroke-width=".21"/>
<circle cx="174.3" cy="133.7" r=".45" fill="#f0f"/>
<circle cx="174.3" cy="133.7" r=".45" fill="none" stroke="#f0f" stroke-width=".21"/>
<path d="M174.3 133.7h.1M174.3 133.7v2.4M205.3 133.7h.1M205.3 133.7h12M205.3 133.7v4.8M210.1 133.7h.1" fill="none" stroke="#800040" stroke-width=".21"/>
<circle cx="217.2" cy="133.7" r=".45" fill="#f0f"/>
<circle cx="217.2" cy="133.7" r=".45" fill="none" stroke="#f0f" stroke-width=".21"/>
<circle cx="210.1" cy="133.7" r=".45" fill="#f0f"/>
<circle cx="210.1" cy="133.7" r=".45" fill="none" stroke="#f0f" stroke-width=".21"/>
<g fill="none" stroke="#800040" stroke-width=".21">
<path d="M241.1 31h.1M241.1 31h4.8M260.2 31h.1M260.2 31h2.4M59.7 47.8h.1M59.7 47.8v2.3M238.8 74h.1M238.8 74h2.3M241.1 74h.1M241.1 66.8v7.2M164.7 133.7h.1M164.7 138.5h.1"/>
<path d="M164.7 133.7h9.6M164.7 133.7v4.8M210.1 133.7h.1M210.1 133.7v4.8M217.3 133.7h.1M217.3 133.7v4.8M217.3 133.7h4.7M231.6 133.7h.1M231.6 133.7h9.5M97.9 159.9h.1M97.9 155.2v4.7M164.7 145.6h.1"/>
<path d="M164.7 145.6v7.2M174.3 145.6h.1M174.3 145.6v7.2M205.3 148h.1M205.3 148v4.8M210.1 145.6h.1M210.1 145.6v7.2M217.3 145.6h.1M217.3 145.6v7.2"/>
</g>
<circle cx="52.5" cy="19.1" r=".46" fill="#f0f"/>
<circle cx="52.5" cy="19.1" r=".46" fill="none" stroke="#f0f" stroke-width=".21"/>
<circle cx="66.8" cy="19.1" r=".45" fill="#f0f"/>
<circle cx="66.8" cy="19.1" r=".45" fill="none" stroke="#f0f" stroke-width=".21"/>
<circle cx="45.3" cy="31" r=".45" fill="#f0f"/>
<circle cx="45.3" cy="31" r=".45" fill="none" stroke="#f0f" stroke-width=".21"/>
<circle cx="35.8" cy="31" r=".46" fill="#f0f"/>
<circle cx="35.8" cy="31" r=".46" fill="none" stroke="#f0f" stroke-width=".21"/>
<circle cx="164.7" cy="31" r=".45" fill="#f0f"/>
<circle cx="164.7" cy="31" r=".45" fill="none" stroke="#f0f" stroke-width=".21"/>
<circle cx="195.8" cy="31" r=".46" fill="#f0f"/>
<circle cx="195.8" cy="31" r=".46" fill="none" stroke="#f0f" stroke-width=".21"/>
<circle cx="212.4" cy="31" r=".45" fill="#f0f"/>
<circle cx="212.4" cy="31" r=".45" fill="none" stroke="#f0f" stroke-width=".21"/>
<circle cx="207.7" cy="31" r=".46" fill="#f0f"/>
<circle cx="207.7" cy="31" r=".46" fill="none" stroke="#f0f" stroke-width=".21"/>
<circle cx="222" cy="31" r=".45" fill="#f0f"/>
<circle cx="222" cy="31" r=".45" fill="none" stroke="#f0f" stroke-width=".21"/>
<circle cx="241.1" cy="31" r=".45" fill="#f0f"/>
<circle cx="241.1" cy="31" r=".45" fill="none" stroke="#f0f" stroke-width=".21"/>
<circle cx="231.6" cy="31" r=".46" fill="#f0f"/>
<circle cx="231.6" cy="31" r=".46" fill="none" stroke="#f0f" stroke-width=".21"/>
<circle cx="231.6" cy="47.7" r=".47" fill="#f0f"/>
<circle cx="231.6" cy="47.7" r=".47" fill="none" stroke="#f0f" stroke-width=".21"/>
<circle cx="222" cy="47.7" r=".46" fill="#f0f"/>
<circle cx="222" cy="47.7" r=".46" fill="none" stroke="#f0f" stroke-width=".21"/>
<circle cx="241.1" cy="47.7" r=".46" fill="#f0f"/>
<circle cx="241.1" cy="47.7" r=".46" fill="none" stroke="#f0f" stroke-width=".21"/>
<circle cx="207.7" cy="45.3" r=".46" fill="#f0f"/>
<circle cx="207.7" cy="45.3" r=".46" fill="none" stroke="#f0f" stroke-width=".21"/>
<circle cx="195.8" cy="45.3" r=".46" fill="#f0f"/>
<circle cx="195.8" cy="45.3" r=".46" fill="none" stroke="#f0f" stroke-width=".21"/>
<circle cx="83.5" cy="47.7" r=".47" fill="#f0f"/>
<circle cx="83.5" cy="47.7" r=".47" fill="none" stroke="#f0f" stroke-width=".21"/>
<circle cx="148" cy="59.6" r=".47" fill="#f0f"/>
<circle cx="148" cy="59.6" r=".47" fill="none" stroke="#f0f" stroke-width=".21"/>
<circle cx="102.6" cy="78.8" r=".45" fill="#f0f"/>
<circle cx="102.6" cy="78.8" r=".45" fill="none" stroke="#f0f" stroke-width=".21"/>
<circle cx="107.4" cy="78.8" r=".46" fill="#f0f"/>
<circle cx="107.4" cy="78.8" r=".46" fill="none" stroke="#f0f" stroke-width=".21"/>
<circle cx="105" cy="78.8" r=".45" fill="#f0f"/>
<circle cx="105" cy="78.8" r=".45" fill="none" stroke="#f0f" stroke-width=".21"/>
<circle cx="109.8" cy="78.8" r=".45" fill="#f0f"/>
<circle cx="109.8" cy="78.8" r=".45" fill="none" stroke="#f0f" stroke-width=".21"/>
<circle cx="102.6" cy="83.5" r=".46" fill="#f0f"/>
<circle cx="102.6" cy="83.5" r=".46" fill="none" stroke="#f0f" stroke-width=".21"/>
<circle cx="119.3" cy="83.5" r=".47" fill="#f0f"/>
<circle cx="119.3" cy="83.5" r=".47" fill="none" stroke="#f0f" stroke-width=".21"/>
<circle cx="52.5" cy="88.3" r=".47" fill="#f0f"/>
<circle cx="52.5" cy="88.3" r=".47" fill="none" stroke="#f0f" stroke-width=".21"/>
<circle cx="40.5" cy="155.1" r=".47" fill="#f0f"/>
<circle cx="40.5" cy="155.1" r=".47" fill="none" stroke="#f0f" stroke-width=".21"/>
<circle cx="40.6" cy="181.4" r=".46" fill="#f0f"/>
<circle cx="40.6" cy="181.4" r=".46" fill="none" stroke="#f0f" stroke-width=".21"/>
<circle cx="26.2" cy="162.3" r=".45" fill="#f0f"/>
<circle cx="26.2" cy="162.3" r=".45" fill="none" stroke="#f0f" stroke-width=".21"/>
<circle cx="66.8" cy="140.8" r=".45" fill="#f0f"/>
<circle cx="66.8" cy="140.8" r=".45" fill="none" stroke="#f0f" stroke-width=".21"/>
<circle cx="97.8" cy="140.8" r=".45" fill="#f0f"/>
<circle cx="97.8" cy="140.8" r=".45" fill="none" stroke="#f0f" stroke-width=".21"/>
<circle cx="105" cy="121.7" r=".45" fill="#f0f"/>
<circle cx="105" cy="121.7" r=".45" fill="none" stroke="#f0f" stroke-width=".21"/>
<circle cx="45.3" cy="19.1" r=".45" fill="#f0f"/>
<circle cx="45.3" cy="19.1" r=".45" fill="none" stroke="#f0f" stroke-width=".21"/>
<circle cx="35.8" cy="19.1" r=".46" fill="#f0f"/>
<circle cx="35.8" cy="19.1" r=".46" fill="none" stroke="#f0f" stroke-width=".21"/>
<circle cx="205.3" cy="133.7" r=".45" fill="#f0f"/>
<circle cx="205.3" cy="133.7" r=".45" fill="none" stroke="#f0f" stroke-width=".21"/>
<circle cx="174.3" cy="133.7" r=".45" fill="#f0f"/>
<circle cx="174.3" cy="133.7" r=".45" fill="none" stroke="#f0f" stroke-width=".21"/>
<circle cx="217.2" cy="133.7" r=".45" fill="#f0f"/>
<circle cx="217.2" cy="133.7" r=".45" fill="none" stroke="#f0f" stroke-width=".21"/>
<circle cx="210.1" cy="133.7" r=".45" fill="#f0f"/>
<circle cx="210.1" cy="133.7" r=".45" fill="none" stroke="#f0f" stroke-width=".21"/>
<g font-size="4.5">
<text x="207.7" y="11">Main Power Supply</text>
<text x="148" y="89.8">12V --&gt; 5V Generation</text>
<text x="9.5" y="111.3">FAN Power Supply</text>
<text x="186.2" y="108.9">PW SW &amp; VBAT</text>
</g>
<g font-size="3.1">
<text x="191" y="177">FALCONX ELECTRO TECHNOLOGIES PVT LTD</text>
<text x="107.7" y="181.7">LAVANYA.B</text>
<text x="198.4" y="181.7">Main Power Supply -2</text>
<text x="107.7" y="188.9">NARESH N</text>
<text x="203.2" y="191.3">SP CARD</text>
<text x="107.7" y="193.7">NARESH N</text>
</g>
<g font-size="2.8">
<text x="34.6" y="161.1">1</text>
<text x="39.2" y="156.4" transform="rotate(-90 39.2 156.4)">3</text>
<text x="39.4" y="167.6" transform="rotate(-90 39.4 167.6)">2</text>
</g>
<g font-size="2.6">
<text x="145.4" y="175.7">Date</text>
<text x="169.2" y="175.7">Signatue</text>
<text x="90.5" y="182.8">Designed by :</text>
<text x="90.5" y="187.6">Verified by :</text>
<text x="90.5" y="192.4">Aproved by :</text>
</g>
<g font-size="2.2">
<text x="90.3" y="18.6">8</text>
<text x="130.6" y="18.6">2</text>
<text x="90.3" y="35.3">3</text>
<text x="90.3" y="30.5">7</text>
<text x="130.6" y="35.3">4</text>
<text x="130.6" y="30.5">16</text>
<text x="89.1" y="47.2">14</text>
<text x="130.6" y="47.2">6</text>
<text x="89.1" y="56.8">15</text>
<text x="90.3" y="54.4">1</text>
<text x="102.2" y="72.1" transform="rotate(-90 102.2 72.1)">9</text>
<text x="104.5" y="73.3" transform="rotate(-90 104.5 73.3)">10</text>
<text x="106.9" y="73.3" transform="rotate(-90 106.9 73.3)">11</text>
<text x="109.3" y="73.3" transform="rotate(-90 109.3 73.3)">12</text>
<text x="111.7" y="73.3" transform="rotate(-90 111.7 73.3)">13</text>
<text x="118.9" y="72.1" transform="rotate(-90 118.9 72.1)">5</text>
<text x="111.8" y="121.2">1</text>
<text x="111.8" y="123.6">2</text>
<text x="63.9" y="148.8" transform="rotate(-90 63.9 148.8)">2</text>
<text x="66.3" y="148.8" transform="rotate(-90 66.3 148.8)">4</text>
<text x="54.4" y="154.7">1</text>
<text x="63.9" y="165.2" transform="rotate(-90 63.9 165.2)">3</text>
</g>
<g font-size="2.2" fill="#004080">
<text x="123.5" y="20.1">BST</text>
<text x="94.3" y="32">PG</text>
<text x="124.2" y="32">SW</text>
<text x="94.3" y="36.8">EN</text>
<text x="125" y="36.8">FB</text>
<text x="94.3" y="48.8">VCC</text>
<text x="124.8" y="48.8">SS</text>
<text x="94.3" y="55.9">NC_1</text>
<text x="94.3" y="58.3">NC_2</text>
<text x="103.7" y="68" transform="rotate(-90 103.7 68)">PGND_9</text>
<text x="106" y="68" transform="rotate(-90 106 68)">PGND_10</text>
<text x="108.5" y="68" transform="rotate(-90 108.5 68)">PGND_11</text>
<text x="110.8" y="68" transform="rotate(-90 110.8 68)">PGND_12</text>
<text x="113.2" y="68" transform="rotate(-90 113.2 68)">PGND_13</text>
<text x="120.4" y="68" transform="rotate(-90 120.4 68)">AGND</text>
<text x="115.8" y="122.8">1</text>
<text x="115.8" y="125.1">2</text>
</g>
<g font-size="2.1">
<text x="9.5" y="13.9">VCC_12V</text>
<text x="33.4" y="23.4">1 C30</text>
<text x="43" y="23.4">1 C31</text>
<text x="145.2" y="21.5" transform="rotate(-90 145.2 21.5)">1</text>
<text x="152.4" y="21.5" transform="rotate(-90 152.4 21.5)">2</text>
<text x="259" y="23.2">5V0_IN</text>
<text x="33.4" y="28.2">2</text>
<text x="43" y="28.2">2</text>
<text x="181.1" y="33.4" transform="rotate(-90 181.1 33.4)">1</text>
<text x="193" y="33.4" transform="rotate(-90 193 33.4)">2</text>
<text x="193.4" y="35.3">1</text>
<text x="193.4" y="40.1">2</text>
<text x="210.1" y="40.1">1 C919</text>
<text x="219.6" y="40.1">1 C920</text>
<text x="229.2" y="40.1">1 C921</text>
<text x="238.8" y="40.1">1 C922</text>
<text x="210.1" y="44.9">2</text>
<text x="219.6" y="44.9">2</text>
<text x="229.2" y="44.9">2</text>
<text x="238.8" y="44.9">2</text>
<text x="57.3" y="52.1">1 C924</text>
<text x="162.3" y="52.1">1</text>
<text x="57.3" y="56.9">2</text>
<text x="162.3" y="59.2">2</text>
<text x="237.5" y="63.8">5V0_IN</text>
<text x="26.2" y="78.3">+5VCC</text>
<text x="47.8" y="80.7">+5V_DIG</text>
<text x="72.8" y="80.5">5V0_IN</text>
<text x="117" y="95.5">AGND1</text>
<text x="102.7" y="104.6">VCC_12V</text>
<text x="170.7" y="116.3">PL_3V3</text>
<text x="201.7" y="116.3">PS_1V8</text>
<text x="37" y="130.6">PL_3V3</text>
<text x="190.8" y="180">Title</text>
<text x="190.8" y="187.2">Size</text>
<text x="193.1" y="189.6">A4</text>
<text x="200.3" y="187.2">Document Number</text>
<text x="269.5" y="187.2">Rev</text>
<text x="271.9" y="189.6">1.0</text>
<text x="190.8" y="194.4">Date:</text>
<text x="203.2" y="194.4">Tuesday, June 20, 2023</text>
<text x="238.5" y="194.4">Sheet</text>
<text x="250.4" y="194.4">9</text>
<text x="257.6" y="194.4">of</text>
<text x="264.8" y="194.4">50</text>
</g>
<g font-size="2.1" fill="#000080">
<text x="93.8" y="13.9">U6</text>
<text x="148" y="16.3">0E</text>
<text x="14.3" y="18.6">R1656</text>
<text x="26.2" y="18.6">0E</text>
<text x="52.5" y="23.4">C918</text>
<text x="140.8" y="18.6">R33</text>
<text x="159.9" y="18.6">C917</text>
<text x="159.9" y="21.1">0.1UF</text>
<text x="35.8" y="28.2">22UF</text>
<text x="45.3" y="28.2">22UF</text>
<text x="52.5" y="28.2">0.1UF</text>
<text x="66.4" y="26.5" transform="rotate(-90 66.4 26.5)">100K</text>
<text x="66.4" y="35.1" transform="rotate(-90 66.4 35.1)">R1390</text>
<text x="176.7" y="30.6">L1</text>
<text x="183.8" y="35.3">R32</text>
<text x="191" y="30.6">1.2UH(XAL5030-122MEC)</text>
<text x="195.7" y="35.3">923</text>
<text x="243.5" y="30.6">FB23</text>
<text x="243.5" y="33">FerriteBead(HI0805R800R-10)</text>
<text x="159.9" y="40.1">C319</text>
<text x="179.1" y="37.8">1K</text>
<text x="195.7" y="40.1">56pF</text>
<text x="207.3" y="37.2" transform="rotate(-90 207.3 37.2)">20K</text>
<text x="83.1" y="43.2" transform="rotate(-90 83.1 43.2)">100K</text>
<text x="164.7" y="45">DNP(6800PF)</text>
<text x="207.3" y="44.6" transform="rotate(-90 207.3 44.6)">R30</text>
<text x="212.5" y="44.9">22UF</text>
<text x="222" y="44.9">22UF</text>
<text x="231.6" y="44.9">22UF</text>
<text x="241.1" y="44.9">22UF</text>
<text x="83.1" y="51.8" transform="rotate(-90 83.1 51.8)">R1441</text>
<text x="143.3" y="52.1">c951</text>
<text x="207.3" y="52.3" transform="rotate(-90 207.3 52.3)">2.7K</text>
<text x="59.7" y="56.9">1UF</text>
<text x="143.3" y="56.9">0.022UF</text>
<text x="167.1" y="56.9">DNP(0E)</text>
<text x="167.1" y="54.4">R223</text>
<text x="207.3" y="59" transform="rotate(-90 207.3 59)">R31</text>
<text x="120.6" y="71.9">MP8772GQ-P</text>
<text x="229.2" y="70">TP200</text>
<text x="109.8" y="83.1">R1392</text>
<text x="33.4" y="87.9">R1393</text>
<text x="50.1" y="87.9">0E R1394</text>
<text x="66.8" y="87.9">DNP(0E)</text>
<text x="112.2" y="85.5">0E</text>
<text x="104.6" y="110.1" transform="rotate(-90 104.6 110.1)">0E</text>
<text x="117" y="118">J55</text>
<text x="104.6" y="123.4" transform="rotate(-90 104.6 123.4)">R1655</text>
<text x="204.9" y="123.2" transform="rotate(-90 204.9 123.2)">10K</text>
<text x="93.1" y="130.9">D16</text>
<text x="116.5" y="129.4">CON2-2_54P</text>
<text x="178.1" y="126.1">R1330</text>
<text x="178.1" y="128.9">10K</text>
<text x="90.7" y="135.6">B340A</text>
<text x="204.9" y="135.3" transform="rotate(-90 204.9 135.3)">R1332</text>
<text x="217.3" y="133.3">R1334</text>
<text x="229.2" y="133.3">DNP(0E)</text>
<text x="43" y="142.8">R1638</text>
<text x="66.8" y="140.4">R1639</text>
<text x="83.6" y="140.5">10R</text>
<text x="164.7" y="140.4">C1073</text>
<text x="178.1" y="140.4">R1331</text>
<text x="178.1" y="143.3">DNP(10K)</text>
<text x="210.1" y="140.4">C894</text>
<text x="217.3" y="140.4">C895</text>
<text x="43" y="145.2">1K</text>
<text x="59" y="149">U336</text>
<text x="97.9" y="147.6">C1038</text>
<text x="164.7" y="145.2">0.1UF</text>
<text x="207.3" y="147.1" transform="rotate(-90 207.3 147.1)">20K</text>
<text x="210.1" y="145.2">0.1UF 4.7UF</text>
<text x="97.9" y="154.7">100uF</text>
<text x="204.9" y="152.1" transform="rotate(-90 204.9 152.1)">R1333</text>
<text x="43" y="161.9">Q19</text>
<text x="43" y="164.3">MMBT3904LT1G</text>
<text x="64.4" y="164.3">NDT3055L</text>
<text x="28.6" y="171.4">R1637</text>
<text x="28.6" y="173.8">10K</text>
</g>
<g font-size="2.1" fill="#004080">
<text x="94.3" y="20.1">VIN</text>
<text x="63.6" y="152.3" transform="rotate(-90 63.6 152.3)">D</text>
<text x="66" y="153.5" transform="rotate(-90 66 153.5)">D1</text>
<text x="57.3" y="157.1">G</text>
<text x="64.1" y="161.4" transform="rotate(-90 64.1 161.4)">S</text>
</g>
<g font-size="2.1" fill="#f00">
<text x="69.7" y="35.1">5V0_IN_EN</text>
<text x="136.5" y="30.4">5V0_IN_SW</text>
<text x="136.5" y="35.1">5V0_IN_FB</text>
<text x="67.3" y="47.1">5V0_IN_VCC</text>
<text x="136.5" y="47.1">5V0_IN_SS</text>
<text x="181.4" y="134.2">PW_SW</text>
<text x="243.5" y="134.2">VBAT_IN</text>
<text x="5.7" y="162.9">FAN_PWM</text>
</g>
<text font-size="2.1" fill="#00f" x="98.6" y="149.9">+</text>
<g font-size="1.7">
<text x="29.8" y="1.8">5</text>
<text x="84.7" y="1.8">4</text>
<text x="139.5" y="1.8">3</text>
<text x="194.4" y="1.8">2</text>
<text x="249.3" y="1.8">1</text>
<text x=".6" y="27.9">D</text>
<text x="277.3" y="27.9">D</text>
<text x=".6" y="76">C</text>
<text x="277.3" y="76">C</text>
<text x=".6" y="124.2">B</text>
<text x="277.3" y="124.2">B</text>
<text x=".6" y="172.3">A</text>
<text x="277.3" y="172.3">A</text>
<text x="29.8" y="196.6">5</text>
<text x="84.7" y="196.6">4</text>
<text x="139.5" y="196.6">3</text>
<text x="194.4" y="196.6">2</text>
<text x="249.3" y="196.6">1</text>
</g>
</svg>
